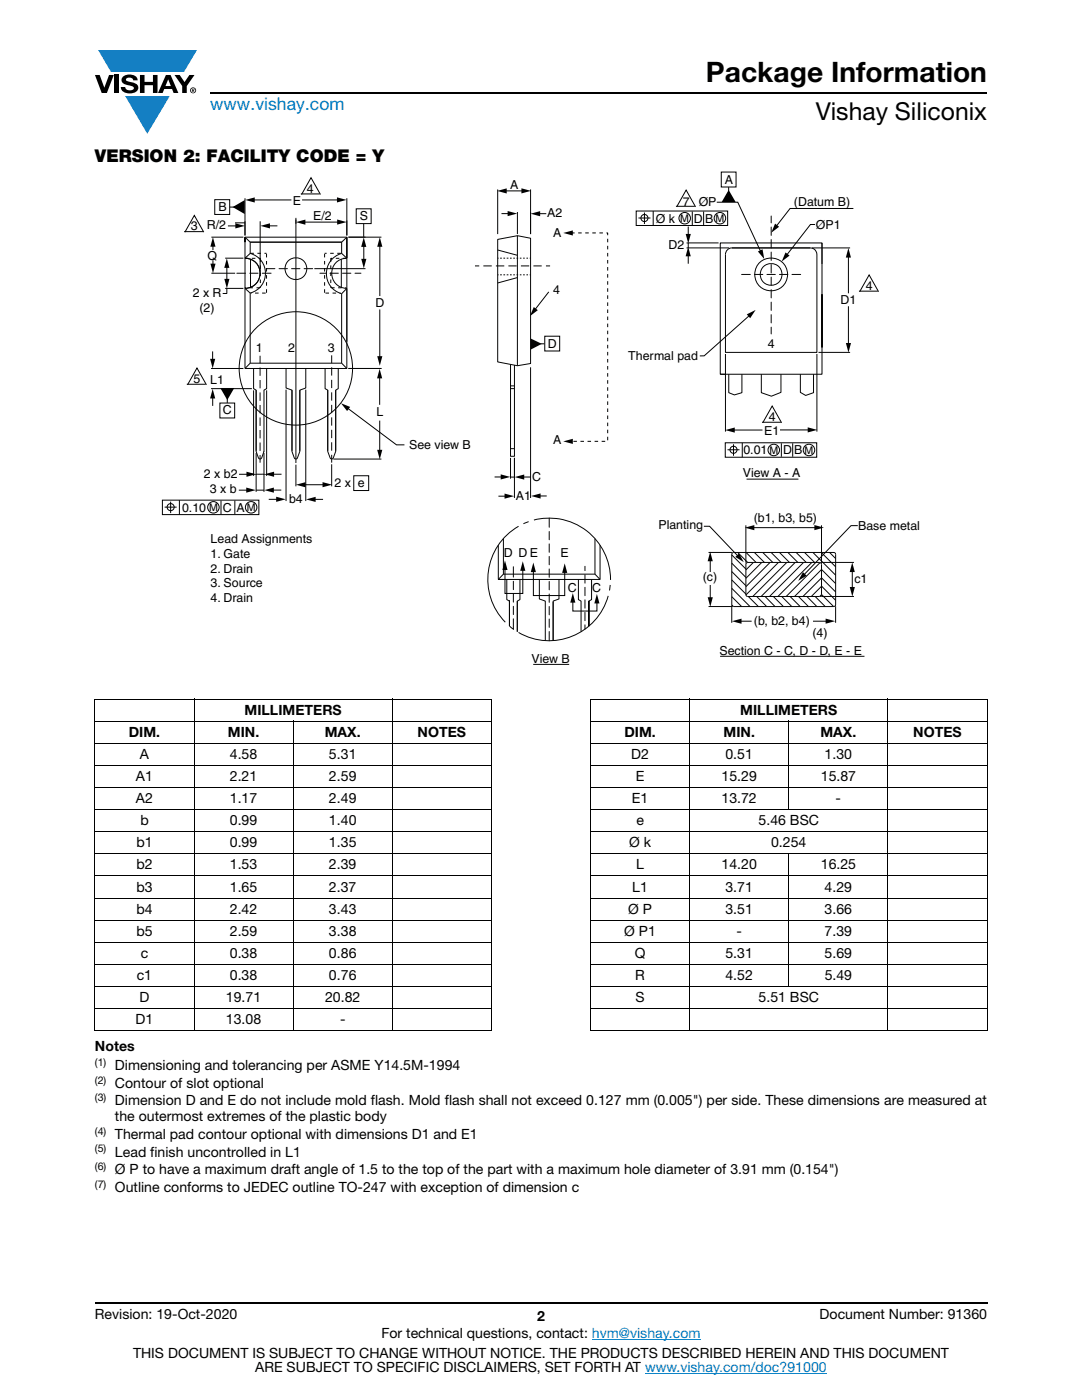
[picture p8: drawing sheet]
<svg xmlns="http://www.w3.org/2000/svg" width="216mm" height="279mm" viewBox="0 0 216 279" stroke-linecap="round" stroke-linejoin="round" font-family="sans-serif">
<g fill="#147fc3">
<path d="M19.6 10h19.7l-2.6 4.3h-1.1h-13.5z"/>
<path d="M25 19.2h8.9l-4.5 7.5z"/>
</g>
<g fill="#000">
<path d="M18.9 15h1l.9 2.5 1-2.5h.9l-1.4 3.6h-1zM22.9 15h.9v3.6h-.9zM24.6 15.3a2.1 2.1 0 0 1 2.8 .3l.1 .4h-.9a.79 .79 0 0 0-.7-.5 .79 .79 0 0 0-.8 .4l.3 .3 1 .2a1.08 1.08 0 0 1 1.2 1 1.08 1.08 0 0 1-1.1 1.2 1.73 1.73 0 0 1-2.4-1.2h.9a.96 .96 0 0 0 .8 .6 .96 .96 0 0 0 .9-.4 1.31 1.31 0 0 0-1.2-.6 1.03 1.03 0 0 1-1.1-.6 1.03 1.03 0 0 1 .2-1.1zM27.9 15h.9v1.3h1.7v-1.3h.9v3.6h-.9v-1.6h-1.7v1.6h-.9zM34.8 15h1.1l.9 1.4 1-1.4h1l-1.5 2.2v1.4h-.9v-1.4z"/>
<path d="M33.6 15.9l.5 1.3h-1.1zM33.1 15l-1.6 3.6h1l.3-.8h1.5l.3 .8h1l-1.6-3.6z"/>
<path d="M38.4 17.8h.2v.2h-.2zM38.3 17.7v.7h.1v-.3l.4 .3-.2-.3 .2-.2-.1-.2z"/>
<path d="M38.1 18a.46 .46 0 0 1 .9 0 .46 .46 0 0 1-.9 0zM37.9 18a.6 .6 0 0 0 1.2 0 .6 .6 0 0 0-1.2 0z"/>
</g>
<path d="M42 18.6h155M18.9 260h178.1" fill="none" stroke="#000" stroke-width=".36"/>
<path d="M118.1 267.3h21.7M128.7 274h36.3" fill="none" stroke="#007ec4" stroke-width=".2"/>
<g fill="none" stroke="#000" stroke-width=".2">
<path d="M18.9 139.5h79.2M18.9 139.6v66M38.7 139.4v66.4M78.3 139.4v66.4M98.1 139.6v8.7M117.8 139.5h79.2M117.8 139.6v66M137.6 139.4v66.4M177.2 139.4v66.4M197 139.6v8.7M18.9 143.9h79.2M18.9 148.3h79.2"/>
<path d="M18.9 152.8h79.2M18.9 157.2h79.2M58.5 143.8v62M98.1 148.4v57.2M117.8 143.9h79.2M117.8 148.3h79.2M117.8 152.8h79.2M117.8 157.2h79.2M157.4 143.8v17.9M197 148.4v52.8M18.9 161.6h79.2M18.9 166h79.2"/>
<path d="M18.9 170.4h79.2M18.9 174.8h79.2M18.9 179.2h79.2M117.8 161.6h79.2M117.8 166h79.2M117.8 170.4h79.2M117.8 174.8h79.2M117.8 179.2h79.2M157.4 170.3v26.6M18.9 183.6h79.2M18.9 188h79.2M18.9 192.4h79.2"/>
<path d="M18.9 196.9h79.2M117.8 183.6h79.2M117.8 188h79.2M117.8 192.4h79.2M117.8 196.9h79.2M18.9 201.3h79.2M18.9 205.7h19.7M38.8 205.7h59.3M117.8 201.3h79.2M117.8 205.7h79.2M197 201.4v4.2"/>
</g>
<g fill="none" stroke="#050504" stroke-width=".2">
<path d="M48.9 39.6v7.4M69.2 39.6v7.4M47.3 54.5h1.7M48.9 51.5a3 3 0 0 1 3 3 3 3 0 0 1-3 3.1l1 .9M48.9 47.3v1v-1M48.9 51.5v-4.2h20.3v4.2M48.9 47.3l1 1h18.3h-18.3v2.3l-1 .9M48.9 51.5v22M49.6 58.1h.1M49.8 54.5h1.7M49.9 58.5v14l-1 1M49.9 50.6a4.1 4.1 0 0 1 3.1 3.9 4.1 4.1 0 0 1-3.1 4"/>
<path d="M50 51.7v5.6M52.3 54.5h1.8M53.1 53.6h1.8M55.7 53.6h1.7M58.2 53.6h1.6M59 43.5v48.9M60.7 53.6h1.7M63.8 54.5h1.2M65.8 54.5h1.7M68.1 51.7v5.6M68.2 58.6v13.9l1 1M68.2 50.6a4.2 4.2 0 0 0-3.1 4 4.2 4.2 0 0 0 3.1 4"/>
<path d="M68.3 54.5h1.7M69.2 57.6l-1 1M69.2 51.5l-1-.9v-2.3l1-1v20.9M69.2 51.5a3 3 0 0 0-3 3 3 3 0 0 0 3 3.1M69.2 57.6v15.9h-20.3M70.8 54.5h1.2M94.8 53.1h.8M96.5 53.1h1.6M98.9 53.1h1.7M99.3 49.9l3.9 1.1M99.3 54.8h.2M99.3 51.5h.2"/>
<path d="M99.3 47.8l3.9-.8 2.7 .5v25l-2.7 .5-3.9-.8zM99.8 54.8h.3M99.8 51.5h.3M100.4 54.8h.4M100.5 51.5h.3M101.1 54.8h.3M101.1 51.5h.3M101.4 53.1h1.7M101.8 54.8h.3M101.8 51.5h.3M102.4 54.8h.3M102.4 51.5h.3"/>
<path d="M103.1 54.8h.3M103.1 51.5h.3M103.2 47v26M103.2 55.4l-3.9 1.1M103.7 54.8h.3M103.7 51.5h.3M103.9 53.1h1.7M104.4 54.8h.3M104.4 51.5h.3M105 54.8h.4M105 51.5h.4M105.7 54.8h.2"/>
<path d="M105.7 51.5h.2M106.4 53.1h1.7M108.9 53.1h.9M146 49.5a1.29 1.29 0 0 0-1.2 1.3M148 54.8h1.7M150.5 54.8h1.7M153 54.8h1.7M153.9 43.1v1.4M153.9 45.3v1.7M153.9 47.8v1.7M153.9 50.3v1.7M153.9 52.8v1.7"/>
<path d="M153.9 55.3v1.7M153.9 57.8v1.7M155.5 54.8h1.7M158 54.8h1.8M164 48.5v4.2M42.1 73.5h6.5M42.1 77.6h8.2M48.9 73.5h1M49.9 72.5h18.3M50.6 77.9v17.1M50.6 73.5v4.1l.5 .3v12.2l.5 1.3 .2 .2 .4-.2 .5-1.3v-12.2l.5-.3v-4.1M51.1 77.9v12.1"/>
<path d="M51.9 71v1.5M51.9 73.3v1.7M51.9 75.8v1.7M51.9 78.3v1.7M53.2 77.9v17.1M57.1 73.5v3.9l1.2 .5v12.1M58.3 77.9v12.2l.4 1.3 .3 .2 .3-.2 .5-1.3v-12.2M61 73.5v3.9l-1.2 .5v12.1M64.9 73.5v4.1l.5 .3v12.1M65.4 77.9v12.2l.5 1.3 .2 .2 .4-.2 .5-1.3v-12.2M66.2 70.9v1.6M66.2 73.3v1.7"/>
<path d="M66.2 75.8v1.7M66.2 78.3v1.7M67.5 73.5v4.1l-.5 .3v12.1M69.5 73.5h6.6M101.9 77.6h.7M101.9 72.7v18.4h.8v-18.2M101.9 77h.8M143.7 74.7h1.1M153.9 60.3v1.6M153.9 62.8v1.6M153.9 65.3v1.3M49.3 94.6h1.3"/>
<path d="M51.1 90.4v7.8M51.1 97.8h1.6M51.4 94.6h1M51.9 80.8v1.7M51.9 83.3v1.7M51.9 85.8v1.7M51.9 88.3v1.7M51.9 90.8v1.5M52.7 90.4v7.8M59 92.7v4.4M66.2 92.7v4.4M66.2 80.8v1.6"/>
<path d="M66.2 83.3v1.6M66.2 85.8v1.6M66.2 88.3v1.6M66.2 90.8v1.5M66.5 91.6h9.6M101.9 89.5h.8M99.4 108.8v6.8l1-1h18.3l1 1M100.4 107.5v7.1M101.1 115.6v4.1l.6 .3M102.4 113.1v2.1M102.4 116v1.7M102.4 118.5v1.7"/>
<path d="M103.7 115.6v4.1l-.5 .3v6.1v-6.1M107.6 115.6v3.9l1.2 .5v7.8M109.6 103.4v1.8M109.6 106.1v1.6M109.6 108.5v1.7M109.6 111v1.7M109.6 113.5v1.7M109.6 116v1.7M109.6 118.5v1.7M111.5 115.6v3.9l-1.1 .5v7.8v-7.7M115.4 115.6v4.1l.5 .3v6.1M116.7 113v.9"/>
<path d="M116.7 114.7v1.7M116.7 117.2v1.7M116.7 119.7v1.7M118 115.6v4.1l-.5 .3M118.7 107.5v7.1M119.7 108.8v6.8h-20.3h1M146.1 110.4l.3-.1h20.1l.2 .3v10.2l-.3 .3h-20l-.3-.2-.1-.2v-10.1zM148.9 112.4l.3-.2 14.5 .1 .2 .3v6.2l-.4 .2h-14.4l-.3-.3v-6.1zM101.7 124.9v-5v5M102.4 121v1.7M102.4 123.5v2.1M109.6 121v1.7"/>
<path d="M109.6 123.5v1.7M109.6 126v1.9M116.7 122.2v1.7M116.7 124.7v.9M117.5 124.9v-5v5.1"/>
<circle cx="59" cy="53.6" r="2.18"/>
<circle cx="59" cy="73.5" r="11.3"/>
</g>
<g fill="#050504">
<path d="M52.4 94.5l.8 .1-.8 .2z"/>
<path d="M50.6 94.6l.8-.1v.3z"/>
</g>
<g fill="none" stroke="#050504" stroke-width=".2">
<path d="M42.2 47.3h6.4M42.2 54.5h4.7M44.9 51.5h3.7M44.9 57.6h3.7M45.3 57.6v1h-.9M46.9 44.5h2M48.9 44.2v2.8M51.9 44.2v10M59 43.8v.9M62.7 53.6h10.2M69.2 44v3M69.5 47.3h6.6"/>
<path d="M146 49.5h15.7a1.3 1.3 0 0 1 1.3 1.3v19.5h-18.2v-19.5M162 49.5h7.6M164 58.7v16h-20.3v-26.2h20.3v20.9M57.1 77.8v22.2M61 77.8v22.2M69.5 73.5h6.6M144.8 70.6v15.5M163 70.6v15.5M163.3 70.3h6.3M149 95.6h10.3M103.5 105a12.2 12.2 0 0 0-2.7 19.2M105.5 104.1l-1.1 .4"/>
<path d="M106.5 103.8a12.2 12.2 0 0 1 15.3 11.8M121.4 118.9a12.2 12.2 0 0 1-17.9 7.3M121.8 116.7l-.2 1.1M141.4 110.3h4.7M146 117.4l3.7 3.7M146 115.7l2.8 2.9M146 114.1l2.8 2.8M146 112.4l2.8 2.8M146 110.7l2.8 2.9M146 119.1l2 2M147.2 110.3l2 1.9M148.8 104.8v7.5"/>
<path d="M148.9 110.3l2 1.9M149.3 119l2 2.1M150.3 112.2l-1.5 1.5M150.5 110.3l2 1.9M151 119l2 2.1M152 112.2l-3.2 3.2M152.2 110.3l2 1.9M152.7 119l2 2.1M153.7 112.2l-4.9 4.9M153.9 110.3l2 1.9M154.3 119l2 2.1M155.3 112.2l-6.5 6.5"/>
<path d="M155.5 110.3l2 1.9M156 119l2 2.1M157 112.2l-6.8 6.8M157.2 110.3l2 1.9M157.7 119l2 2.1M158.7 112.2l-6.8 6.8M158.9 110.3l2 1.9M159.3 119l2 2.1M160.3 112.2l-6.7 6.8M160.5 110.3l2 1.9M161 119l2 2.1M162 112.2l-6.8 6.8"/>
<path d="M162.2 110.3l4.5 4.5M162.7 119l2 2.1M163.6 112.3l-6.7 6.7M163.9 110.3l2.8 2.8M163.9 119h6.5M163.9 112.2h6.5M163.9 118.6l2.4 2.5M163.9 117l2.8 2.8M163.9 113.6l2.8 2.9M163.9 118.7l-.3 .3M163.9 117l-2 2M163.9 113.7l-5.4 5.3"/>
<path d="M163.9 104.8v7.5M165.5 110.3l1.2 1.2M166.7 118.1l-2.8-2.8-3.7 3.7M101.7 124.9l.8 .7M141.4 121h4.7M146 120.8l.3 .2M146 121v3.3M166.7 121v3.3M172.5 131h-28.8"/>
<circle cx="153.9" cy="54.8" r="2.17"/>
<circle cx="153.9" cy="54.8" r="3.3"/>
</g>
<circle cx="121.8" cy="115.6" r=".11" fill="#050504"/>
<g fill="none" stroke="#050504" stroke-width=".2">
<path d="M99.3 37.8v8.9M105.9 37.8v8.9M103.2 42.3v4.4M137 49.5h8.5M137 48.5h6.4M137.3 48.5v1M105.9 73.3v26.1M145.4 74.7v3.7l1.1 .4 1.5-.4v-3.7M151.9 74.7v3.7l2 .7 1.9-.8v-3.6M159.7 74.7v3.6l1.1 .6 1.5-.5v-3.7M101.9 91.4v4.1M101.9 95.2h.8"/>
<path d="M102.7 91.4v8M113.6 132.6h-7.2"/>
</g>
<g fill="none" stroke="#000" stroke-width=".2">
<path d="M42.9 39.8h2.9v3h-2.9zM50.5 39.9h7.6M60.3 39.9h7.3M100.8 38.1h3.6M42.5 48.9v1M42.5 52v1M45.3 53.1v2.9M45.5 45.1h1.8M45.9 41.3h1M53.5 45.1h1.9M60.6 44.3h7M71.1 41.7h3v2.9h-3z"/>
<path d="M72.6 44.6v2.7M72.6 48.9v3.1M75.8 48.9v10.2M100.1 42.6h1.5M107.4 42.6h1.6M42.4 70.1v1.9M42.4 79.2v1.8M45.4 79.3v1.1M75.8 75.2v5.6M75.8 61.8v9.6M32.4 99.8h19.3v2.9h-19.3zM35.8 99.8v2.9"/>
<path d="M43.9 80.4h2.9v3h-2.9zM44.1 99.9v2.7M46.9 99.9v2.7M47.7 97.8h1.8M47.7 94.7h1.8M53.6 99.7h1.9M54.3 97.8h1.8M54.3 94.6h1.9M60.6 96.7h4.1M62.6 99.7h1.9M69.3 81.4l9.8 7.4h1.6M70.6 94.9h3v3h-3z"/>
<path d="M75.8 83.9v6.2M32.9 101.2h2.3M34.1 100.1v2.3"/>
<circle cx="34.1" cy="101.2" r=".71"/>
<circle cx="42.6" cy="101.3" r="1.15"/>
<circle cx="50.1" cy="101.3" r="1.15"/>
</g>
<g fill="#000">
<path d="M48.9 39.9l1.9-.5v1zM99.2 38.1l1.9-.5v1zM104 37.6l2 .5-2 .5zM42 52.6h1l-.5 1.9zM42.5 47.3l.5 1.9h-1zM44.8 55.7h1l-.5 1.9zM45.3 51.5l.5 2h-1.1zM47 44.6l1.9 .5-1.9 .5zM52 45.1l1.9-.5v1zM59 44.3l1.9-.5v1zM67.2 39.4l2 .5-2 .5zM67.3 43.8l1.9 .5-1.9 .5z"/>
<path d="M72.1 51.7h1l-.5 1.9zM72.6 47.4l.5 1.9h-1zM75.8 47.3l.5 2h-1zM101.3 42.1l1.9 .5-1.9 .5zM105.9 42.7l1.9-.6v1.1zM41.9 71.6h1l-.5 1.9zM42.4 77.6l.5 1.9h-1zM75.3 71.1h1l-.5 1.9zM75.8 73.6l.5 1.9h-1.1zM49.1 97.3l1.9 .5-1.9 .5zM49.2 94.1l1.9 .5-1.9 .6zM52.7 97.8l1.9-.5v1z"/>
<path d="M52.8 94.6l1.9-.5v1.1zM59 96.7l2-.5v1.1zM61.1 99.7l1.9-.5v1zM64.4 96.2l1.9 .5-1.9 .5zM68 80.5l1.9 .7-.6 .8zM75.3 89.8h1l-.5 1.9zM55.1 99.1l1.9 .5-1.9 .6z"/>
</g>
<path d="M46.8 41.3l1.9-1.1v2.2zM44.3 77.6h2.1l-1 1.9z" fill="#000"/>
<path d="M46.8 41.3l1.9-1.1v2.2zM44.3 77.6h2.1l-1 1.9z" fill="none" stroke="#000" stroke-width=".35"/>
<path d="M105.9 67.5l2.2 1.1-2.2 1.2z" fill="#050504"/>
<g fill="none" stroke="#000" stroke-width=".2">
<path d="M143.9 34.3h3v3h-3zM145.4 37.3v.9M126.9 42.1h18.3v2.9h-18.3zM127.4 43.5h2.4M128.6 42.4v2.3M130.3 42.1v2.9M137.3 45.2v1.8M137.3 50.8v1.8M138.1 42.2v2.7M140.4 42.2v2.7M143 40.4h4.2l4.6 9.9M162.6 44.8h-.9l-4.8 6.2"/>
<path d="M169.3 51.1v7.4M170.3 41.6h-12.6l-2.9 3.6M107.8 68.6h.8M108.7 67.1h3v2.9h-3zM149.6 62.9l-9.1 8.1h-.9M169.3 61.1v7.7M98.7 95.2h1.6M99.5 99h1.5M104.3 95.2h1.5M107.5 99h1.6M144.7 88.4h18.3v2.9h-18.3zM145.2 89.8h2.4"/>
<path d="M146.3 85.8h5.8M146.4 88.7v2.3M148.1 88.4v2.9M155.6 85.8h5.9M155.9 88.5v2.7M158.2 88.5v2.7M100.8 113.4v5h3.5v-4.8M106.4 113.8v5.1h6.3v-4.9M114.3 119.9v2h4.8v-1.8M141.7 111.7v7.8M150.2 105.3h12.6M170.1 113.8v3.7"/>
<path d="M171.2 104.9h-1.4l-9.5 9.9M147.6 124h2.4M162.2 124h2.9"/>
<circle cx="128.6" cy="43.5" r=".71"/>
<circle cx="136.6" cy="43.6" r="1.15"/>
<circle cx="143.7" cy="43.6" r="1.15"/>
<circle cx="146.4" cy="89.8" r=".71"/>
<circle cx="154.4" cy="89.8" r="1.15"/>
<circle cx="161.4" cy="89.8" r="1.15"/>
</g>
<g fill="#000">
<path d="M112.4 46.5l1.9-.5v1zM136.8 46.7h1l-.5 1.9zM137.3 49.2l.5 2h-1zM151.2 50.2l1-.4 .3 1.9zM154.7 44.6l.8 .7-1.6 1.2zM156.7 50.4l.9 .6-1.6 1.2zM169.3 49.5l.5 1.9h-1zM149 62.7l1.8-.8-1.1 1.6zM168.8 68.5h1l-.5 1.9zM99.9 94.7l1.9 .5-1.9 .5zM100.7 98.5l1.9 .5-1.9 .5zM102.7 95.2l1.9-.5v1z"/>
<path d="M106 99l1.9-.5v1zM112.4 88.1l1.9-.5v1zM144.7 85.8l1.9-.5v1zM161.2 85.3l1.9 .5-1.9 .5zM100.8 111.8l.5 2h-1.1zM104.3 112l.5 1.9h-1zM106.4 112.3l.5 1.9h-1zM112.7 112.4l.5 1.9h-1zM141.2 119.2h1l-.5 1.9zM141.7 110.1l.5 1.9h-1zM148.6 105.3l1.9-.5v1zM160.2 114.2l.8 .7-1.7 1z"/>
<path d="M162.5 104.8l1.9 .5-1.9 .5zM169.6 117.1h1l-.5 2zM170.1 112.3l.5 1.9h-1.1zM114.3 118.4l.5 1.9h-1zM119.1 118.5l.5 1.9h-1zM146.1 124l1.9-.5v1zM164.7 123.5l2 .5-2 .5z"/>
</g>
<path d="M114 46.5h7.3v41.6h-7.3" fill="none" stroke="#000" stroke-width=".2" stroke-dasharray=".7 .7 .7 .7 .7 .7" stroke-linecap="butt"/>
<path d="M145.4 38.3l1.1 1.8h-2.2z" fill="#000"/>
<path d="M145.4 38.3l1.1 1.8h-2.2z" fill="none" stroke="#000" stroke-width=".35"/>
<path d="M139.4 114.1h4.6v2.5h-4.6z" fill="#fff"/>
<g fill="none" stroke="#000" stroke-width=".2">
<path d="M60 38.7h3.8M60.2 38.8l1.9-3.3 1.8 3.3M36.7 46.2h3.8M36.9 46.3l1.9-3.3 1.9 3.3M109.5 58.2l-2.8 3.7M134.9 41.2h3.7M135 41.3l1.9-3.4 1.9 3.4M171.4 58.1h3.8M171.5 58.2l1.9-3.3 1.9 3.3M37.3 76.7h3.7M37.4 76.8l1.9-3.4 1.9 3.4M152 84.3h3.8"/>
<path d="M152.2 84.4l1.9-3.4 1.9 3.4M140.4 105h1.2l5.7 6.1"/>
</g>
<path d="M106.5 61.3l.8 .6-1.6 1.2zM146.7 111.1l.8-.7 .9 1.8z" fill="#000"/>
<path d="M48.8 51.6h3.2M49.9 50.6h3.3M51.9 57.4h-3.1M52 51.6v5.8M53 58.5h-3M53.2 50.7v8M64.8 50.7v8M64.9 58.5h3M66 51.6v5.8M66.1 57.4h3M68 50.6h-3.2M69.1 51.6h-3.1" fill="none" stroke="#000" stroke-width=".2" stroke-dasharray=".7 .7 .7 .7 .7 .7" stroke-linecap="butt"/>
<text font-size="5.6" x="140.9" y="16.4">Package Information</text>
<text font-size="4.9" x="162.8" y="24">Vishay Siliconix</text>
<text font-size="3.5" fill="#007ec4" x="42" y="21.9">www.vishay.com</text>
<text font-size="3.5" x="18.9" y="32.3">VERSION 2: FACILITY CODE = Y</text>
<g font-size="2.8">
<text x="48.8" y="142.6">MILLIMETERS</text>
<text x="147.7" y="142.6">MILLIMETERS</text>
<text x="25.7" y="147">DIM.</text>
<text x="45.5" y="147">MIN.</text>
<text x="64.8" y="147">MAX.</text>
<text x="83.3" y="147">NOTES</text>
<text x="124.6" y="147">DIM.</text>
<text x="144.4" y="147">MIN.</text>
<text x="163.7" y="147">MAX.</text>
<text x="182.2" y="147">NOTES</text>
<text x="27.1" y="155.9">A1</text>
<text x="27.9" y="151.5">A</text>
<text x="45.9" y="151.5">4.58</text>
<text x="45.9" y="155.9">2.21</text>
<text x="65.6" y="151.5">5.31</text>
<text x="65.6" y="155.9">2.59</text>
<text x="125.9" y="151.5">D2</text>
<text x="126.9" y="155.9">E</text>
<text x="144" y="155.9">15.29</text>
<text x="144.8" y="151.5">0.51</text>
<text x="163.8" y="155.9">15.87</text>
<text x="164.5" y="151.5">1.30</text>
<text x="27.1" y="160.3">A2</text>
<text x="45.9" y="160.3">1.17</text>
<text x="65.6" y="160.3">2.49</text>
<text x="126.1" y="160.3">E1</text>
<text x="144" y="160.3">13.72</text>
<text x="166.7" y="160.3">-</text>
<text x="28" y="164.7">b</text>
<text x="45.9" y="164.7">0.99</text>
<text x="65.6" y="164.7">1.40</text>
<text x="127" y="164.7">e</text>
<text x="151.4" y="164.7">5.46 BSC</text>
<text x="27.2" y="169.1">b1</text>
<text x="27.2" y="173.5">b2</text>
<text x="45.9" y="173.5">1.53</text>
<text x="45.9" y="169.1">0.99</text>
<text x="65.6" y="173.5">2.39</text>
<text x="65.6" y="169.1">1.35</text>
<text x="125.5" y="169.1">Ø k</text>
<text x="126.9" y="173.5">L</text>
<text x="144" y="173.5">14.20</text>
<text x="153.9" y="169.1">0.254</text>
<text x="163.8" y="173.5">16.25</text>
<text x="27.2" y="177.9">b3</text>
<text x="45.9" y="177.9">1.65</text>
<text x="65.6" y="177.9">2.37</text>
<text x="126.1" y="177.9">L1</text>
<text x="144.8" y="177.9">3.71</text>
<text x="164.5" y="177.9">4.29</text>
<text x="27.2" y="182.3">b4</text>
<text x="45.9" y="182.3">2.42</text>
<text x="65.6" y="182.3">3.43</text>
<text x="125.3" y="182.3">Ø P</text>
<text x="144.8" y="182.3">3.51</text>
<text x="164.6" y="182.3">3.66</text>
<text x="27.2" y="186.7">b5</text>
<text x="28.1" y="191.2">c</text>
<text x="45.9" y="186.7">2.59</text>
<text x="45.9" y="191.2">0.38</text>
<text x="65.6" y="186.7">3.38</text>
<text x="65.6" y="191.2">0.86</text>
<text x="124.6" y="186.7">Ø P1</text>
<text x="126.7" y="191.2">Q</text>
<text x="144.8" y="191.2">5.31</text>
<text x="147" y="186.7">-</text>
<text x="164.6" y="191.2">5.69</text>
<text x="164.6" y="186.7">7.39</text>
<text x="27.3" y="195.6">c1</text>
<text x="45.9" y="195.6">0.38</text>
<text x="65.6" y="195.6">0.76</text>
<text x="126.8" y="195.6">R</text>
<text x="144.8" y="195.6">4.52</text>
<text x="164.6" y="195.6">5.49</text>
<text x="27.8" y="200">D</text>
<text x="45.1" y="200">19.71</text>
<text x="64.9" y="200">20.82</text>
<text x="126.8" y="200">S</text>
<text x="151.4" y="200">5.51 BSC</text>
<text x="18.9" y="209.7">Notes</text>
<text x="27.1" y="204.4">D1</text>
<text x="45.1" y="204.4">13.08</text>
<text x="67.8" y="204.4">-</text>
<text x="22.9" y="213.6">Dimensioning and tolerancing per ASME Y14.5M-1994</text>
<text x="22.9" y="217.1">Contour of slot optional</text>
<text x="22.9" y="220.6">Dimension D and E do not include mold flash. Mold flash shall not exceed 0.127 mm (0.005&quot;) per side. These dimensions are measured at</text>
<text x="22.9" y="223.8">the outermost extremes of the plastic body</text>
<text x="22.9" y="227.3">Thermal pad contour optional with dimensions D1 and E1</text>
<text x="22.9" y="230.8">Lead finish uncontrolled in L1</text>
<text x="22.9" y="234.4">Ø P to have a maximum draft angle of 1.5 to the top of the part with a maximum hole diameter of 3.91 mm (0.154&quot;)</text>
<text x="22.9" y="237.9">Outline conforms to JEDEC outline TO-247 with exception of dimension c</text>
<text x="18.9" y="263.3">Revision: 19-Oct-2020</text>
<text x="107.2" y="263.6">2</text>
<text x="163.6" y="263.3">Document Number: 91360</text>
<text x="76.1" y="267.1">For technical questions, contact: hvm@vishay.com</text>
<text x="26.5" y="271">THIS DOCUMENT IS SUBJECT TO CHANGE WITHOUT NOTICE. THE PRODUCTS DESCRIBED HEREIN AND THIS DOCUMENT</text>
<text x="50.9" y="273.8">ARE SUBJECT TO SPECIFIC DISCLAIMERS, SET FORTH AT www.vishay.com/doc?91000</text>
</g>
<g font-size="2.5">
<text x="58.4" y="40.8">E</text>
<text x="61.2" y="38.5">4</text>
<text x="101.8" y="37.7">A</text>
<text x="136.2" y="41.1">7</text>
<text x="139.4" y="41.2">ØP</text>
<text x="144.6" y="36.7">A</text>
<text x="158.4" y="41.2">(Datum B)</text>
<text x="38.1" y="46">3</text>
<text x="41.3" y="45.8">R/2</text>
<text x="43.6" y="42.1">B</text>
<text x="62.5" y="44">E/2</text>
<text x="71.8" y="44">S</text>
<text x="109.2" y="43.4">A2</text>
<text x="110.4" y="47.2">A</text>
<text x="130.9" y="44.4">Ø k</text>
<text x="138.5" y="44.4">D</text>
<text x="140.7" y="44.4">B</text>
<text x="162.8" y="45.7">ØP1</text>
<text x="41.4" y="51.8">Q</text>
<text x="133.4" y="49.8">D2</text>
<text x="38.5" y="59.2">2 x R</text>
<text x="110.4" y="58.7">4</text>
<text x="172.7" y="57.9">4</text>
<text x="39.8" y="62.2">(2)</text>
<text x="74.9" y="61.2">D</text>
<text x="167.7" y="60.7">D1</text>
<text x="51" y="70.2">1</text>
<text x="57.5" y="70.3">2</text>
<text x="65.4" y="70.2">3</text>
<text x="109.3" y="69.5">D</text>
<text x="125.4" y="71.8">Thermal pad</text>
<text x="153.2" y="69.4">4</text>
<text x="38.6" y="76.5">5</text>
<text x="42" y="76.6">L1</text>
<text x="44.5" y="82.7">C</text>
<text x="75.1" y="83.1">L</text>
<text x="81.6" y="89.6">See view B</text>
<text x="110.4" y="88.7">A</text>
<text x="152.5" y="86.8">E1</text>
<text x="153.4" y="84">4</text>
<text x="40.7" y="95.3">2 x b2</text>
<text x="106.2" y="96">C</text>
<text x="148.2" y="95.3">View A - A</text>
<text x="148.3" y="90.7">0.01</text>
<text x="156.2" y="90.7">D</text>
<text x="158.5" y="90.7">B</text>
<text x="41.9" y="98.4">3 x b</text>
<text x="57.7" y="100.4">b4</text>
<text x="66.7" y="97.2">2 x e</text>
<text x="102.9" y="99.7">A1</text>
<text x="36.3" y="102.1">0.10</text>
<text x="44.4" y="102.1">C</text>
<text x="47.2" y="102.1">A</text>
<text x="131.4" y="105.6">Planting</text>
<text x="150.4" y="104.2">(b1, b3, b5)</text>
<text x="171.2" y="105.7">Base metal</text>
<text x="42" y="108.3">Lead Assignments</text>
<text x="42" y="111.3">1. Gate</text>
<text x="100.5" y="111.1">D D E</text>
<text x="111.8" y="111.1">E</text>
<text x="42" y="114.3">2. Drain</text>
<text x="42" y="117.2">3. Source</text>
<text x="113.3" y="118.1">C</text>
<text x="118.2" y="118.1">C</text>
<text x="140.2" y="116">(c)</text>
<text x="170.5" y="116.4">c1</text>
<text x="42" y="120.2">4. Drain</text>
<text x="150.4" y="124.7">(b, b2, b4)</text>
<text x="143.6" y="130.7">Section C - C, D - D, E - E</text>
<text x="162.1" y="127.1">(4)</text>
<text x="106.1" y="132.2">View B</text>
</g>
<g font-size="2.1">
<text x="135.7" y="44.3">M</text>
<text x="142.8" y="44.3">M</text>
<text x="153.5" y="90.6">M</text>
<text x="160.5" y="90.6">M</text>
<text x="41.7" y="102">M</text>
<text x="49.2" y="102">M</text>
<text x="18.9" y="212.7">(1)</text>
<text x="18.9" y="216.2">(2)</text>
<text x="18.9" y="219.8">(3)</text>
<text x="18.9" y="226.5">(4)</text>
<text x="18.9" y="230">(5)</text>
<text x="18.9" y="233.5">(6)</text>
<text x="18.9" y="237">(7)</text>
</g>
</svg>
